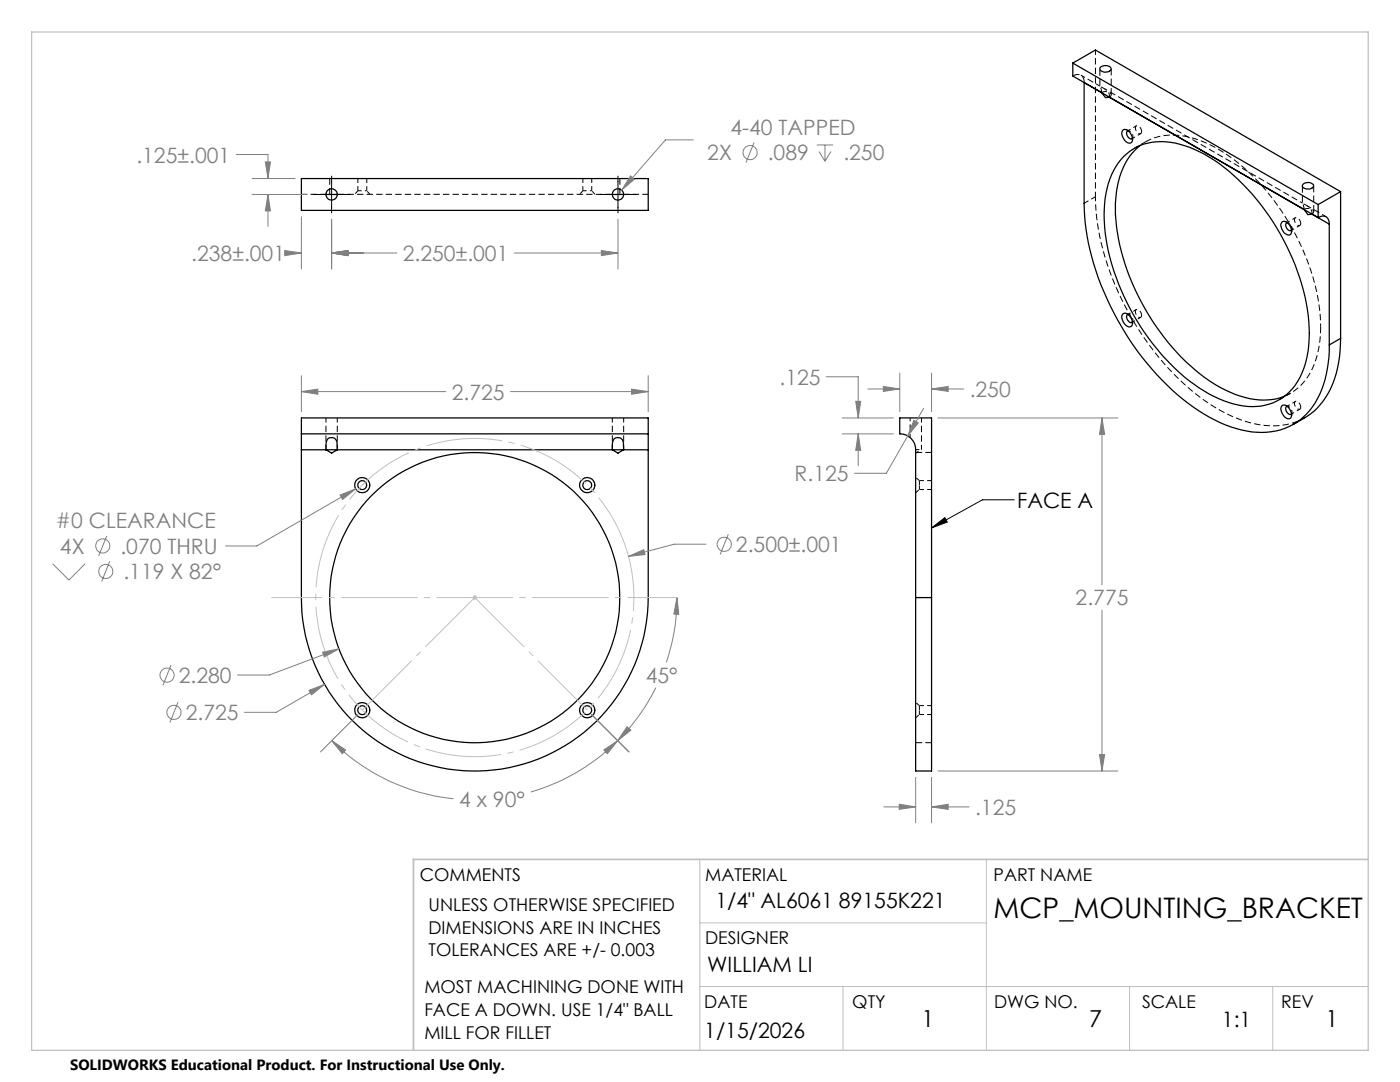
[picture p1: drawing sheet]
<svg xmlns="http://www.w3.org/2000/svg" width="279mm" height="216mm" viewBox="0 0 279 216" stroke-linecap="round" stroke-linejoin="round" font-family="sans-serif">
<g fill="none" stroke="#000" stroke-width=".2" stroke-dasharray="1.3 .6" stroke-dashoffset=".3" stroke-linecap="butt">
<path d="M218.6 10v29.3M219.5 17.2l-3.8-2.2M219.8 18.4l-.3-1.2a4.3 4.3 0 0 1 1.9 1.5v.7M227.8 26.2a.97 .97 0 0 0-1.1-1 1.09 1.09 0 0 0 .9 1.5l.2-.5M228.6 28.3l-2.2 1.3M216.4 40.6l2.2-1.3M259.6 44.6a.97 .97 0 0 0-1.2-1.1 1.09 1.09 0 0 0 1 1.5l.2-.4M260.3 41.8l-.4-1.3a4.3 4.3 0 0 1 1.9 1.6v.6M264.7 43.2l-3.9-2.2M227.8 62.9a.97 .97 0 0 0-1.1-1 1.09 1.09 0 0 0 .9 1.4l.2-.4M255.3 79.8l2.3-1.3M65.1 83.4v6.3"/>
<path d="M67.3 89.7v-6.3M122.2 83.4v6.3M124.5 89.7v-6.3M183.9 89.7v-6.3M259.6 81.2a.97 .97 0 0 0-1.2-1 1.09 1.09 0 0 0 1 1.5l.2-.5"/>
</g>
<g fill="none" stroke="#000" stroke-width=".25">
<path d="M214.1 12.6l49 28.2M214.1 12.6l4.5-2.6 48.9 28.2M214.1 12.6v2.6l49 28.2M219.7 13.3a1.37 1.37 0 0 1 2.1 .5 1.34 1.34 0 0 1-2.3 0zM221.4 19.4l-.8 .1-.8-1-3.4-2v24.1a52.2 52.2 0 0 0 9.8 28.3 45.7 45.7 0 0 0 17.3 15.4 17.1 17.1 0 0 0 12.8 1.2 13.5 13.5 0 0 0 8.1-9.8l.7-3.3 .2-3.6M60.1 35.6h69.3v6.4h-69.3zM65.1 38.8h2.2M122.2 38.8h2.3M224 26a1.07 1.07 0 0 1 1.6 .7 1.29 1.29 0 0 1 0 1.8 1.87 1.87 0 0 1-1.7-2zM224.3 31.2a11.4 11.4 0 0 1 12.1-2.1 31.1 31.1 0 0 1 13.5 9.6 46.9 46.9 0 0 1 11.3 25.5 19.4 19.4 0 0 1-2.7 12.7 10.9 10.9 0 0 1-12.3 3.7 29.6 29.6 0 0 1-13.5-9 46.7 46.7 0 0 1-12.2-26.4 19.4 19.4 0 0 1 2.7-12.7zM225.1 26.1a.95 .95 0 0 0-.2 1 .95 .95 0 0 0 .8 .6l.3-.1M227.5 29a13.9 13.9 0 0 0-4.8 10.4 38.4 38.4 0 0 0 5.1 20.8 42.2 42.2 0 0 0 15.8 17.1 15.9 15.9 0 0 0 11.9 2.1l.9-.3"/>
<path d="M260 36.8a1.45 1.45 0 0 1 2.1 .1 .99 .99 0 0 1-1.3 .8l-.7-.3a.37 .37 0 0 1-.1-.6zM267.5 38.2v29.3M267.5 38.2l-4.4 2.6M255.8 44.4l.1-.2a1.68 1.68 0 0 1 1.8 1.7 .72 .72 0 0 1-.2 .9 .72 .72 0 0 1-1-.2 1.98 1.98 0 0 1-.7-2.2zM256.9 44.4a.95 .95 0 0 0-.2 1 .95 .95 0 0 0 .8 .6l.2-.1M260.2 41.8l.8 1 .8-.1 3.5 2M263.1 43.4a1.35 1.35 0 0 1 1.6-.1 1.35 1.35 0 0 1 .6 1.4M263.1 40.8v2.6M265.3 44.7v24.1M224 62.7a1.07 1.07 0 0 1 1.6 .6 1.27 1.27 0 0 1 0 1.9 1.87 1.87 0 0 1-1.7-2.1zM225.1 62.8a.95 .95 0 0 0-.2 .9 .95 .95 0 0 0 .8 .7l.3-.2M267.5 67.5a20.3 20.3 0 0 1-3.9 13.1 15 15 0 0 1-5.5 4.1"/>
<path d="M267.5 67.5l-2.2 1.3M60.1 86.6v3.1M60.1 89.7v29.5a34.6 34.6 0 0 0 34.7 34.7 34.6 34.6 0 0 0 34.6-34.7v-29.5M60.1 89.7h5M60.1 86.6h69.3M60.1 86.6v-3.2h69.3v3.2M65.1 89.7v-1a1.16 1.16 0 0 1 1.2-1.4 1.16 1.16 0 0 1 1 1.6v.8M65.1 89.7h2.2M65.1 89.7l1.1 .7 1.1-.7M67.3 89.7h54.9M122.2 89.7v-1a1.16 1.16 0 0 1 1.3-1.4 1.16 1.16 0 0 1 .9 1.6l.1 .8M122.2 89.7h2.3"/>
<path d="M122.2 89.7l1.1 .7 1.2-.7M124.5 89.7h4.9M129.4 86.6v3.1M255.8 81a1.02 1.02 0 0 1 1.6 .7 1.29 1.29 0 0 1 0 1.8 1.87 1.87 0 0 1-1.8-2zM256.9 81.1a.95 .95 0 0 0-.2 1 .95 .95 0 0 0 .8 .6l.2-.1M182.7 119.2v34.6h3.2v-34.6M182.7 119.2v-29.5a3.1 3.1 0 0 0-3.1-3.1v-3.2h6.3v35.8M182.7 119.2h3.2"/>
<circle cx="66.2" cy="38.8" r="1.13"/>
<circle cx="123.3" cy="38.8" r="1.13"/>
<circle cx="72.3" cy="96.8" r=".88"/>
<circle cx="72.3" cy="96.8" r="1.51"/>
<circle cx="117.2" cy="96.8" r=".89"/>
<circle cx="117.2" cy="96.8" r="1.51"/>
<circle cx="94.7" cy="119.3" r="29"/>
<circle cx="72.3" cy="141.7" r=".88"/>
<circle cx="72.3" cy="141.7" r="1.51"/>
<circle cx="117.2" cy="141.7" r=".89"/>
<circle cx="117.2" cy="141.7" r="1.51"/>
</g>
<g fill="none" stroke="#000" stroke-width=".2" stroke-dasharray="1.3 .6" stroke-linecap="butt">
<path d="M65.8 35.6v3.2M123.7 38.8v-3.2M225.4 26.1l-.6-.2M226 27.6l.1-.3M226 27.9l.1-.6M257.1 44.5l-.5-.3M257.8 45.9l.1-.3M257.8 46.3v-.6M225.4 62.8l-.6-.3M226 64.2l.1-.3M226 64.6l.1-.6M256.4 79a12 12 0 0 0 6.8-9.5l.3-2.1 .1-2.2"/>
<path d="M185.9 90.3h-3.1M257.1 81.1l-.5-.2M257.8 82.6l.1-.4M257.8 82.9v-.6M182.8 119.2h3.1M182.8 148.2h3.1"/>
</g>
<path d="M225.9 27.7l1.8-1M226.8 25.1l-1.8 1M257.7 46l1.7-1M258.5 43.4l-1.7 1M225.9 64.3l1.8-1M226.8 61.8l-1.8 1M263.6 65.2a44.3 44.3 0 0 0-9.7-25.7 33.6 33.6 0 0 0-15.2-11.8 11.7 11.7 0 0 0-11.2 1.3M181.6 83.4v3.9M182.8 89.7h1.1M257.7 82.7l1.7-1.1M258.5 80.1l-1.7 1" fill="none" stroke="#000" stroke-width=".2" stroke-dasharray="1.3 .6" stroke-dashoffset=".6" stroke-linecap="butt"/>
<g fill="none" stroke="#000" stroke-width=".2" stroke-dasharray="1.3 .6" stroke-dashoffset=".4" stroke-linecap="butt">
<path d="M71.4 35.6v2.5M73.2 38.1v-2.5M116.3 35.6v2.5M118.1 38.1v-2.5M218.6 39.3a51.9 51.9 0 0 0 9.8 28.3 45.1 45.1 0 0 0 17.4 15.4 17.2 17.2 0 0 0 12.8 1.2l1.8-.8M183.5 96.8v-.9M183.5 97.7v-.9M183.5 97.7h2.4M185.9 95.9h-2.4M183.5 141.7v-.9M183.5 142.6v-.9M183.5 142.6h2.4"/>
<path d="M185.9 140.8h-2.4"/>
</g>
<path d="M259.9 40.5l-39.5-22.8M182.8 90.4l1.1-.7" fill="none" stroke="#000" stroke-width=".2" stroke-dasharray="1.3 .6" stroke-dashoffset=".7" stroke-linecap="butt"/>
<path d="M71.4 38.1l-.6 .7M73.8 38.8l-.6-.7M116.3 38.1l-.6 .7M118.7 38.8l-.6-.7M182.8 98.3l.7-.6M183.5 95.9l-.7-.6M182.8 143.2l.7-.6M183.5 140.8l-.7-.6" fill="none" stroke="#000" stroke-width=".2" stroke-dasharray="1.3 .6" stroke-dashoffset=".5" stroke-linecap="butt"/>
<path d="M65.1 38.8h-4.9M129.4 38.8h-4.9" fill="none" stroke="#000" stroke-width=".2" stroke-dasharray="1.3 .6" stroke-dashoffset=".1" stroke-linecap="butt"/>
<path d="M216.4 16.4a1.37 1.37 0 0 0-.7-1.4 1.37 1.37 0 0 0-1.6 .2M219.5 13.7v3.5M221.8 18.9v-5.2M122.2 38.8h-54.9M259.9 37.1v3.4M262.2 42.2v-5.1" fill="none" stroke="#000" stroke-width=".2" stroke-dasharray="1.3 .6" stroke-dashoffset="-.1" stroke-linecap="butt"/>
<path d="M73.2 38.1h-1.8M118.1 38.1h-1.8" fill="none" stroke="#000" stroke-width=".2" stroke-dasharray="1.3 .6" stroke-dashoffset=".9" stroke-linecap="butt"/>
<path d="M221.4 19.4l.2-.2a.62 .62 0 0 0 0-.7 .62 .62 0 0 0-.7-.2l-1.1 .1M261.8 42.7l.2-.1a.62 .62 0 0 0 0-.8 .62 .62 0 0 0-.7-.2l-1 .2" fill="none" stroke="#000" stroke-width=".2" stroke-dasharray="1.3 .6" stroke-dashoffset=".2" stroke-linecap="butt"/>
<path d="M226.1 27.3a1.18 1.18 0 0 0-.9-1.2M257.9 45.6a1.18 1.18 0 0 0-1-1.2M226.1 63.9a1.18 1.18 0 0 0-.9-1.2M257.9 82.2a1.18 1.18 0 0 0-1-1.1" fill="none" stroke="#000" stroke-width=".2" stroke-dasharray="1.3 .6" stroke-dashoffset=".8" stroke-linecap="butt"/>
<g fill="none" stroke="#808080" stroke-width=".2">
<path d="M47.1 30.8h6.4v4.8M50.3 38.8h10.9M50.3 35.6h8.6M53 32.3h1l-.5 3.3zM53.5 38.8l.5 3.3h-1zM53.5 38.8v6.4M125.8 35.1l.8 .7-2.5 2.1zM138.4 27.9h-5.6l-8.7 10M150.5 28.4l-1.6 4.1M163 28.9h3.3M163.4 30.2l1.2 2M164.6 28.9v3.3"/>
<path d="M165.8 30.2l-1.2 2M56.8 50l3.3 .5-3.3 .5zM58.1 50.5h2M60.1 43.3v10.4M66.2 50.5l3.3-.5v1zM66.2 43.7v10M66.2 50.5h13M102.6 50.5h20.7M120 50l3.3 .5-3.3 .5zM123.3 43.7v10M60.1 78.1l3.3-.5v1.1zM60.1 75v7.1"/>
<path d="M60.1 78.1h28.9M101.9 78.1h27.5M126 77.6l3.4 .5-3.4 .6zM129.4 75v7.1M164.9 75.2h6.4v8.2M173.2 77.6h6.4M176.3 77.1l3.3 .5-3.3 .5zM179.6 74.4v7.7M185.9 77.6l3.3-.5v1zM185.9 74.4v7.7M185.9 77.6h6.4M67.9 98.8l3.1-1.3-2.6 2.2z"/>
<path d="M71 97.5l-19.7 11.4h-6.3M168.1 83.4h10.2M168.1 86.6h10.2M170.8 80.1h1l-.5 3.3zM171.3 86.6l.5 3.3h-1zM171.3 86.6v6.3M181.2 87l-4.3 7.4h-6.4M182.4 83.9l.9 .5-2.1 2.6zM184.3 81.5l-3.1 5.5M187.2 83.4h35.9M219.9 83.4l.6 3.3h-1.1zM219.9 83.4v33.3"/>
<path d="M10.5 112.5l3.3 3.2 3.2-3.2M21.3 106.9l-1.6 4M21.9 112l-1.6 4M125.4 111l3.1-1.3 .2 1zM135.1 119.2l.4 3.4-1-.1zM135.1 119.2a39.9 39.9 0 0 1-2.1 13M140.9 108.6h-6.4l-9.1 2.4M145.3 106.6l-1.6 4M34.1 132.7l-1.6 4M61.7 137.8l3.1-1.2-2.6 2zM64.4 130.1l3.2-.6-2.9 1.6zM64.8 136.6l-9.7 5.5h-6.3"/>
<path d="M67.6 129.5l-13.8 5.2h-6.4M130.9 137.2a39.3 39.3 0 0 1-7.6 10.6M219.9 121.7v32.1M35.5 140.1l-1.6 4.1M66.2 147.8l2.8 1.8-.7 .8zM66.2 147.8a39.9 39.9 0 0 0 24.3 11.6M71.4 142.6l-7.4 7.4M118.1 142.6l7.4 7.4M120.5 149.6l2.8-1.8-2.1 2.6zM123.3 147.8a40.4 40.4 0 0 1-17.4 10.2M125.1 145l.8 .7-2.6 2.1zM182.7 155.1v9.1"/>
<path d="M185.9 155.1v9.1M187.2 153.8h35.9M219.4 150.6h1.1l-.6 3.2zM176.4 161h6.3M179.5 160.5l3.2 .5-3.2 .5zM185.9 161l3.3-.5v1zM185.9 161h7.5"/>
<circle cx="149.7" cy="30.5" r="1.4"/>
<circle cx="20.5" cy="108.9" r="1.41"/>
<circle cx="21.1" cy="114" r="1.4"/>
<circle cx="144.5" cy="108.6" r="1.42"/>
<circle cx="33.3" cy="134.7" r="1.41"/>
<circle cx="34.7" cy="142.2" r="1.41"/>
</g>
<path d="M62.5 38.8h7.3M66.2 35.1v7.4M119.7 38.8h7.3M123.3 35.1v7.4M202.4 99.7h-6.3l-10.2 5.6M185.9 105.3l2.7-2 .5 .9z" fill="none" stroke="#000" stroke-width=".2"/>
<path d="M125.1 110a31.7 31.7 0 0 0-53.2-12.8 31.7 31.7 0 0 0 14.6 52.7 31.7 31.7 0 0 0 39.1-38.3l-.5-1.6" fill="none" stroke="#c0c0c0" stroke-width=".2" stroke-dasharray="15.2 1.3 1.3 1.3" stroke-dashoffset="3.1" stroke-linecap="butt"/>
<path d="M94.2 119.2h1M94.4 118.9l.7 .7M94.8 118.7v1.1M95.1 118.9l-.7 .7M139.7 171.5v38.1M196.8 171.5v38.1M139.7 196.8h133.3M139.7 184.1h57.1M168.2 196.8v12.8M225.4 196.8v12.8M254 196.8v12.8" fill="none" stroke="#c0c0c0" stroke-width=".2"/>
<path d="M135.4 119.2h-81.2" fill="none" stroke="#c0c0c0" stroke-width=".2" stroke-dasharray="15.2 1.3 1.3 1.3" stroke-dashoffset="5.1" stroke-linecap="butt"/>
<path d="M94.8 119.2l22.4 22.5M94.8 119.2l-22.5 22.5" fill="none" stroke="#c0c0c0" stroke-width=".2" stroke-dasharray="15.2 1.3 1.3 1.3" stroke-dashoffset="1.3" stroke-linecap="butt"/>
<path d="M6.3 6.4h266.7v203.2h-266.7z" fill="none" stroke="#c0c0c0" stroke-width=".25"/>
<path d="M273 171.5h-190.5v38.1" fill="none" stroke="#c0c0c0" stroke-width=".35"/>
<path d="M185.9 105.3l2.7-2 .5 .9z" fill="#000"/>
<g fill="#808080">
<path d="M126 77.6l3.4 .5-3.4 .6zM60.1 78.1l3.3-.5v1.1zM64.4 130.1l.3 1 2.9-1.6zM61.7 137.8l.5 .8 2.6-2zM67.9 98.8l.5 .9 2.6-2.2zM176.3 77.1l3.3 .5-3.3 .5zM185.9 77.6l3.3-.5v1zM219.4 150.6h1.1l-.6 3.2zM219.9 83.4l.6 3.3h-1.1zM179.5 160.5l3.2 .5-3.2 .5zM185.9 161l3.3-.5v1zM171.3 86.6l.5 3.3h-1zM170.8 80.1h1l-.5 3.3zM182.4 83.9l-1.2 3.1 2.1-2.6zM53.5 38.8l.5 3.3h-1zM53 32.3h1l-.5 3.3zM66.2 50.5l3.3-.5v1zM56.8 50l3.3 .5-3.3 .5zM120 50l3.3 .5-3.3 .5zM66.2 50.5l3.3-.5v1zM125.8 35.1l-1.7 2.8 2.5-2.1z"/>
<path d="M125.1 145l.8 .7-2.6 2.1zM135.1 119.2l.4 3.4-1-.1zM66.2 147.8l2.8 1.8-.7 .8zM120.5 149.6l2.8-1.8-2.1 2.6zM125.4 111l3.3-.3-.2-1z"/>
</g>
<text font-size="5.6" x="198.3" y="183.2">MCP_MOUNTING_BRACKET</text>
<g font-size="4.7">
<text x="183.9" y="204.9">1</text>
<text x="217.4" y="204.9">7</text>
<text x="264.5" y="204.9">1</text>
</g>
<g font-size="4.2" fill="#808080">
<text x="145.8" y="26.9">4-40 TAPPED</text>
<text x="27.2" y="32.4">.125±.001</text>
<text x="141.2" y="32">2X</text>
<text x="153.2" y="32">.089</text>
<text x="168.3" y="32">.250</text>
<text x="38.2" y="52.1">.238±.001</text>
<text x="80.4" y="52.1">2.250±.001</text>
<text x="155.6" y="76.8">.125</text>
<text x="90.2" y="79.7">2.725</text>
<text x="193.5" y="79.2">.250</text>
<text x="158.6" y="96">R.125</text>
<text x="11.2" y="105.4">#0 CLEARANCE</text>
<text x="12" y="110.5">4X</text>
<text x="24" y="110.5">.070 THRU</text>
<text x="146.9" y="110.1">2.500±.001</text>
<text x="24.6" y="115.6">.119 X 82°</text>
<text x="214.7" y="120.8">2.775</text>
<text x="35.7" y="136.2">2.280</text>
<text x="128.9" y="136.3">45°</text>
<text x="37.1" y="143.7">2.725</text>
<text x="91.7" y="161.1">4 x 90°</text>
<text x="194.6" y="162.6">.125</text>
</g>
<g font-size="4.2">
<text x="203" y="101.3">FACE A</text>
<text x="142.8" y="181.2">1/4&quot; AL6061 89155K221</text>
<text x="141.1" y="193.9">WILLIAM LI</text>
<text x="140.6" y="207.2">1/15/2026</text>
<text x="243.9" y="204.9">1:1</text>
</g>
<g font-size="3.5">
<text x="83.8" y="175.9">COMMENTS</text>
<text x="140.7" y="175.9">MATERIAL</text>
<text x="198.3" y="175.8">PART NAME</text>
<text x="85.5" y="181.8">UNLESS OTHERWISE SPECIFIED</text>
<text x="85.5" y="186.3">DIMENSIONS ARE IN INCHES</text>
<text x="85.5" y="190.8">TOLERANCES ARE +/- 0.003</text>
<text x="140.7" y="188.3">DESIGNER</text>
<text x="84.7" y="198.2">MOST MACHINING DONE WITH</text>
<text x="84.7" y="202.8">FACE A DOWN. USE 1/4&quot; BALL</text>
<text x="140.6" y="201.2">DATE</text>
<text x="170.1" y="201.2">QTY</text>
<text x="198.4" y="201.2">DWG NO.</text>
<text x="227.9" y="201.2">SCALE</text>
<text x="255.7" y="201.2">REV</text>
<text x="84.7" y="207.3">MILL FOR FILLET</text>
</g>
<text font-size="3" x="14" y="213.5">SOLIDWORKS Educational Product. For Instructional Use Only.</text>
</svg>
